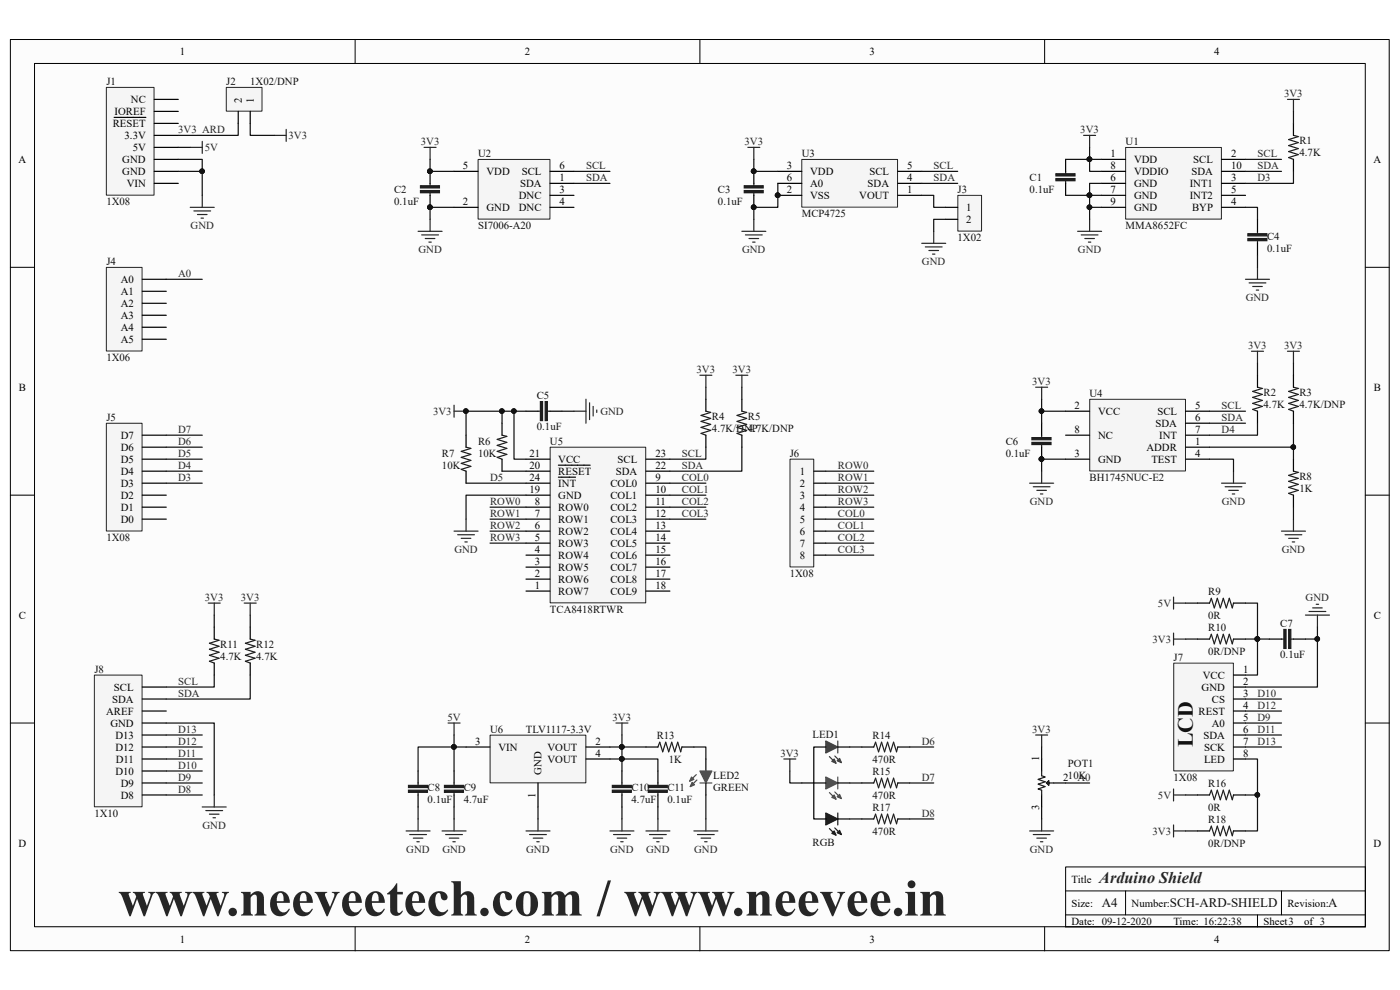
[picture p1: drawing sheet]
<svg xmlns="http://www.w3.org/2000/svg" width="297mm" height="210mm" viewBox="0 0 297 210" stroke-linecap="round" stroke-linejoin="round" font-family="sans-serif">
<path d="M2.2 8.4h292.5v193.3h-292.5z" fill="#fcfcfc"/>
<path d="M2.2 8.4h292.5v193.3h-292.5z" fill="none" stroke="#000" stroke-width=".21"/>
<path d="M7.4 13.5h282.2v183.1h-282.2z" fill="#fcfcfc"/>
<g fill="none" stroke="#000" stroke-width=".21">
<path d="M7.3 13.5h282.3v183.1h-282.3zM75.3 8.4v5.1M148.5 8.4v5.1M221.6 8.4v5.1M2.2 56.7h5.1M289.7 56.7h5.1M2.2 105h5.1M289.7 105h5.1M2.2 153.4h5.1M289.7 153.4h5.1M75.3 196.6v5.1M148.5 196.6v5.1"/>
<path d="M221.6 196.6v5.1M226.1 183.9h63.6v12.7h-63.6zM226.1 189h63.6M226.1 194.1h63.6M238.8 189v5.1M266.8 194.1v2.5M271.9 189v5.1"/>
</g>
<path d="M22.6 18.6h10.1v22.8h-10.1z" fill="#f5f5f5"/>
<path d="M22.6 18.5h10.1v22.9h-10.1z" fill="none" stroke="#262626" stroke-width=".21"/>
<path d="M24.2 24.9h6.7M32.7 38.9h5.1M32.7 36.4h5.1M32.7 33.8h5.1M32.7 31.3h5.1M32.7 28.7h5.1M32.7 26.2h5.1M32.7 23.6h5.1M32.7 21.1h5.1" fill="none" stroke="#000" stroke-width=".25"/>
<path d="M22.6 56.8h7.5v17.7h-7.5z" fill="#f5f5f5"/>
<path d="M22.6 56.7h7.5v17.8h-7.5z" fill="none" stroke="#262626" stroke-width=".21"/>
<path d="M30.2 59.2h5.1M30.2 72h5.1M30.2 69.4h5.1M30.2 66.9h5.1M30.2 64.3h5.1M30.2 61.8h5.1" fill="none" stroke="#000" stroke-width=".25"/>
<path d="M22.6 89.8h7.5v22.8h-7.5z" fill="#f5f5f5"/>
<path d="M22.6 89.8h7.5v22.8h-7.5z" fill="none" stroke="#262626" stroke-width=".21"/>
<path d="M30.2 100h5.1M30.2 97.4h5.1M30.2 94.9h5.1M30.2 92.3h5.1M30.2 110.1h5.1M30.2 107.6h5.1M30.2 105h5.1M30.2 102.5h5.1" fill="none" stroke="#000" stroke-width=".25"/>
<path d="M20.1 143.3h10v27.9h-10z" fill="#f5f5f5"/>
<path d="M20 143.2h10.1v28h-10.1z" fill="none" stroke="#262626" stroke-width=".21"/>
<path d="M30.2 158.5h5.1M30.2 155.9h5.1M30.2 153.4h5.1M30.2 150.8h5.1M30.2 148.3h5.1M30.2 145.7h5.1M30.2 168.6h5.1M30.2 166.1h5.1M30.2 163.6h5.1M30.2 161h5.1" fill="none" stroke="#000" stroke-width=".25"/>
<path d="M249 140.7h12.7v22.8h-12.7z" fill="#f5f5f5"/>
<path d="M249 140.7h12.7v22.8h-12.7z" fill="none" stroke="#262626" stroke-width=".21"/>
<g fill="none" stroke="#000" stroke-width=".25">
<path d="M45.5 133v2.6M53.1 133v2.6M254.1 127.9h2.5M254.1 135.6h2.5M261.7 127.9h2.5M261.7 135.6h2.5M269.3 135.6h2.6M274.4 135.6h2.6M45.5 140.7v2.5M53.1 140.7v2.5M261.7 143.2h2.5M261.7 145.7h2.5"/>
<path d="M261.7 148.3h2.5M261.7 150.8h2.5M261.7 153.4h2.5M261.7 155.9h2.5M261.7 158.5h2.5M254.1 168.6h2.5M254.1 176.3h2.5M261.7 161h2.5M261.7 168.6h2.5M261.7 176.3h2.5"/>
</g>
<g fill="none" stroke="#262626" stroke-width=".25">
<path d="M40.4 31.3h2.5M42.9 30v2.5M40.4 44h5.1M41.1 44.7h3.6M41.9 45.5h2M42.7 46.3h.5M42.9 41.4v2.6M249 126.7v2.5M249 127.9h2.5M277 130.5h5M277.7 129.7h3.6M278.5 129h2"/>
<path d="M279.2 128.2h.5M279.5 130.5v2.5M42.9 171.2h5.1M43.7 172h3.5M44.4 172.7h2.1M45.2 173.5h.5M45.5 168.6v2.6M249 167.4v2.5M249 168.6h2.5"/>
</g>
<path d="M45.5 135.6l1 .2-2.1 .7 2.1 .6-2.1 .6 2.1 .7-2.1 .6 2.1 .6-2.1 .7 1.1 .4M53.1 135.6l1 .2-2 .7 2 .6-2 .6 2 .7-2 .6 2 .6-2 .7 1 .4M256.6 127.9l.4-1 .6 2.1 .7-2.1 .6 2.1 .6-2.1 .7 2.1 .6-2.1 .6 2.1 .3-1.1M256.6 135.6l.4-1 .6 2 .7-2 .6 2 .6-2 .7 2 .6-2 .6 2 .3-1M271.9 135.6h.5M273.9 135.6h.5M256.6 168.6l.4-1 .6 2.1 .7-2.1 .6 2.1 .6-2.1 .7 2.1 .6-2.1 .6 2.1 .3-1.1M256.6 176.3l.4-1 .6 2 .7-2 .6 2 .6-2 .7 2 .6-2 .6 2 .3-1" fill="none" stroke="#1c1c1c" stroke-width=".25"/>
<g fill="#1c1c1c" stroke="#1c1c1c" stroke-width=".25">
<path d="M273.4 133.5h.4v4.1h-.4z" fill-rule="evenodd"/>
<path d="M272.4 133.5h.4v4.1h-.4z" fill-rule="evenodd"/>
</g>
<path d="M104 156h20.3v10.1h-20.3z" fill="#f5f5f5"/>
<path d="M104 156h20.3v10.1h-20.3z" fill="none" stroke="#262626" stroke-width=".21"/>
<g fill="none" stroke="#000" stroke-width=".25">
<path d="M98.9 158.5h5.1M124.3 158.5h5.1M137 158.5h2.6M144.7 158.5h2.5M175.2 158.5h-2.6v15.2h2.6M177.7 158.5h2.6M182.8 158.5h2.6M190.5 158.5h2.5M88.7 163.6v2.5M88.7 168.6v2.6M96.3 163.6v2.5M96.3 168.6v2.6"/>
<path d="M114.1 166.1v5.1M124.3 161h5.1M131.9 163.6v2.5M131.9 168.6v2.6M139.6 163.6v2.5M139.6 168.6v2.6M149.8 161v2.6M149.8 166.1v2.5M170.1 166.1h5.1M177.7 166.1h2.6M177.7 173.7h2.6M182.8 166.1h2.6"/>
<path d="M182.8 173.7h2.6M190.5 166.1h2.5M190.5 173.7h2.5"/>
</g>
<g fill="none" stroke="#262626" stroke-width=".25">
<path d="M95.1 153.4h2.5M96.3 153.4v2.5M86.2 176.3h5M86.9 177h3.6M87.7 177.8h2M88.4 178.6h.6M88.7 173.7v2.6M93.8 176.3h5.1M94.5 177h3.6M95.3 177.8h2M96.1 178.6h.5M96.3 173.7v2.6"/>
<path d="M111.6 176.3h5.1M112.4 177h3.5M113.1 177.8h2.1M113.9 178.6h.5M114.1 173.7v2.6M129.4 176.3h5.1M130.2 177h3.5M130.9 177.8h2.1M131.7 178.6h.5M131.9 173.7v2.6M137 176.3h5.1M137.8 177h3.6"/>
<path d="M138.6 177.8h2M139.3 178.6h.5M139.6 173.7v2.6M147.2 176.3h5.1M148 177h3.5M148.7 177.8h2.1M149.5 178.6h.5M149.8 173.7v2.6"/>
</g>
<g fill="none" stroke="#1c1c1c" stroke-width=".25">
<path d="M139.6 158.5l.4-1 .6 2 .6-2 .7 2 .6-2 .6 2 .7-2 .6 2 .3-1M185.4 158.5l.4-1 .6 2 .6-2 .7 2 .6-2 .6 2 .7-2 .6 2 .3-1M88.7 166.1v.5M88.7 168.1v.5M96.3 166.1v.5M96.3 168.1v.5M131.9 166.1v.5M131.9 168.1v.5M139.6 166.1v.5M139.6 168.1v.5M176 175.8l1.4 1.4M177.1 175.6l1.4 1.4"/>
<path d="M177.7 172.5v2.5M185.4 166.1l.4-1 .6 2 .6-2 .7 2 .6-2 .6 2 .7-2 .6 2 .3-1M185.4 173.7l.4-1 .6 2.1 .6-2.1 .7 2.1 .6-2.1 .6 2.1 .7-2.1 .6 2.1 .3-1.1"/>
</g>
<g fill="#1c1c1c" stroke="#1c1c1c" stroke-width=".25">
<path d="M176.5 176.8l.5-.5 .4 .9z"/>
<path d="M178.1 176.1l.4 .9-.9-.3z"/>
<path d="M175.2 172.5l2.5 1.2-2.5 1.3z"/>
<path d="M94.3 167.6h4v.5h-4z" fill-rule="evenodd"/>
<path d="M94.3 166.6h4v.5h-4z" fill-rule="evenodd"/>
<path d="M129.9 167.6h4v.5h-4z" fill-rule="evenodd"/>
<path d="M129.9 166.6h4v.5h-4z" fill-rule="evenodd"/>
<path d="M86.7 166.6h4v.5h-4z" fill-rule="evenodd"/>
<path d="M86.7 167.6h4v.5h-4z" fill-rule="evenodd"/>
<path d="M137.5 166.6h4.1v.5h-4.1z" fill-rule="evenodd"/>
<path d="M137.5 167.6h4.1v.5h-4.1z" fill-rule="evenodd"/>
</g>
<path d="M147.7 164.3l-1.4 1.4M147.8 165.5l-1.4 1.4M148.5 166.1h2.5M176 168.1l1.4 1.4M177.1 168l1.4 1.4M177.7 164.8v2.6" fill="none" stroke="#4f4f4f" stroke-width=".25"/>
<g fill="#4f4f4f" stroke="#4f4f4f" stroke-width=".25">
<path d="M146.7 164.8l.5 .5-.9 .4z"/>
<path d="M146.8 166l.5 .5-.9 .4z"/>
<path d="M148.5 163.6h2.5l-1.2 2.5z"/>
<path d="M176.5 169.2l.5-.6 .4 .9z"/>
<path d="M178.1 168.5l.4 .9-.9-.4z"/>
<path d="M175.2 164.8l2.5 1.3-2.5 1.3z"/>
</g>
<path d="M177.7 157.2v2.5M176 160.5l1.4 1.4M177.1 160.4l1.4 1.4" fill="none" stroke="#3d3d3d" stroke-width=".25"/>
<g fill="#3d3d3d" stroke="#3d3d3d" stroke-width=".25">
<path d="M176.5 161.5l.5-.5 .4 .9z"/>
<path d="M177.6 161.4l.5-.5 .4 .9z"/>
<path d="M175.2 157.2l2.5 1.3-2.5 1.2z"/>
</g>
<path d="M231.2 84.8h20.3v15.1h-20.3z" fill="#f5f5f5"/>
<path d="M231.2 84.7h20.3v15.2h-20.3z" fill="none" stroke="#262626" stroke-width=".21"/>
<path d="M266.8 79.6v2.5M221 89.8v2.5M221 94.9v2.5M226.1 87.2h5.1M226.1 97.4h5.1M226.1 92.3h5.1M251.5 94.9h5.1M251.5 87.2h5.1M251.5 97.4h5.1M251.5 89.8h5.1M251.5 92.3h5.1M266.8 87.2v2.6" fill="none" stroke="#000" stroke-width=".25"/>
<path d="M221 92.3v.5M221 94.4v.5M266.8 82.1l1 .3-2 .6 2 .7-2 .6 2 .6-2 .7 2 .6-2 .7 1 .3" fill="none" stroke="#1c1c1c" stroke-width=".25"/>
<path d="M221 100v2.5M261.7 100v2.5M218.4 102.5h5.1M219.2 103.3h3.6M220 104h2M220.7 104.8h.5M259.1 102.5h5.1M259.9 103.3h3.6M260.7 104h2M261.4 104.8h.5" fill="none" stroke="#262626" stroke-width=".25"/>
<g fill="#1c1c1c" stroke="#1c1c1c" stroke-width=".25">
<path d="M218.9 92.8h4.1v.5h-4.1z" fill-rule="evenodd"/>
<path d="M218.9 93.8h4.1v.5h-4.1z" fill-rule="evenodd"/>
</g>
<circle cx="221" cy="97.4" r=".49" fill="#0e0e0e" stroke="#0e0e0e" stroke-width=".21"/>
<path d="M238.8 31.3h20.3v15.2h-20.3z" fill="#f5f5f5"/>
<path d="M238.8 31.3h20.3v15.2h-20.3z" fill="none" stroke="#262626" stroke-width=".21"/>
<g fill="none" stroke="#000" stroke-width=".25">
<path d="M226.1 33.8v2.6M226.1 38.9v2.5M233.7 33.8h5.1M233.7 38.9h5.1M233.7 36.4h5.1M259.1 33.8h5.1M259.1 38.9h5.1M259.1 36.4h5.1M274.4 26.2v2.5M274.4 33.8v2.6M233.7 44h5.1M233.7 41.4h5.1"/>
<path d="M259.1 44h5.1M259.1 41.4h5.1M266.8 46.5v2.6M266.8 51.6v2.6"/>
</g>
<path d="M228.6 49.1h5.1M229.4 49.8h3.5M230.1 50.6h2.1M230.9 51.4h.5M231.2 46.5v2.6M264.2 59.2h5.1M266.8 56.7v2.5M265 60h3.6M265.8 60.8h2M266.5 61.5h.5" fill="none" stroke="#262626" stroke-width=".25"/>
<path d="M226.1 36.4v.5M226.1 38.4v.5M274.4 28.7l1 .3-2 .6 2 .6-2 .7 2 .6-2 .7 2 .6-2 .6 1 .4M266.8 49.1v.5M266.8 51.1v.5" fill="none" stroke="#1c1c1c" stroke-width=".25"/>
<g fill="#1c1c1c" stroke="#1c1c1c" stroke-width=".25">
<path d="M224 36.9h4.1v.4h-4.1z" fill-rule="evenodd"/>
<path d="M224 37.9h4.1v.4h-4.1z" fill-rule="evenodd"/>
<path d="M264.7 50.6h4.1v.5h-4.1z" fill-rule="evenodd"/>
<path d="M264.7 49.6h4.1v.4h-4.1z" fill-rule="evenodd"/>
</g>
<path d="M170.1 33.9h20.3v10h-20.3z" fill="#f5f5f5"/>
<path d="M170.1 33.8h20.3v10.1h-20.3z" fill="none" stroke="#262626" stroke-width=".21"/>
<path d="M159.9 36.4v2.5M165 36.4h5.1M165 38.9h5.1M190.5 36.4h5M190.5 38.9h5M159.9 41.4v2.6M165 41.4h5.1M190.5 41.4h5" fill="none" stroke="#000" stroke-width=".25"/>
<g fill="#0e0e0e" stroke="#0e0e0e" stroke-width=".21">
<circle cx="165" cy="41.4" r=".49"/>
<circle cx="159.9" cy="44" r=".49"/>
<circle cx="159.9" cy="36.3" r=".49"/>
</g>
<path d="M159.9 38.9v.5M159.9 40.9v.5" fill="none" stroke="#1c1c1c" stroke-width=".25"/>
<g fill="#1c1c1c" stroke="#1c1c1c" stroke-width=".25">
<path d="M157.9 39.4h4v.5h-4z" fill-rule="evenodd"/>
<path d="M157.9 40.4h4v.5h-4z" fill-rule="evenodd"/>
</g>
<path d="M157.4 49.1h5.1M158.1 49.8h3.6M158.9 50.6h2M159.7 51.4h.5M159.9 46.5v2.6" fill="none" stroke="#262626" stroke-width=".25"/>
<path d="M101.5 33.9h15.2v12.6h-15.2z" fill="#f5f5f5"/>
<path d="M101.4 33.8h15.3v12.7h-15.3z" fill="none" stroke="#262626" stroke-width=".21"/>
<path d="M91.2 36.4v2.5M96.3 36.4h5.1M116.7 38.9h5.1M116.7 36.4h5.1M91.2 41.4v2.6M96.3 44h5.1M116.7 44h5.1M116.7 41.4h5.1M221 161v2.6M221 168.6v2.6M223.5 166.1h2.6" fill="none" stroke="#000" stroke-width=".25"/>
<path d="M91.2 38.9v.5M91.2 40.9v.5M221 163.6v1l.7 .2-1.5 .5 1.5 .5-1.5 .6 1.5 .5-1.5 .5 .8 .2v1M222.3 166.1v-.3l-.3 .3 .5 .5v-1l-.5 .5h1.5M222.3 165.8v.6h.2" fill="none" stroke="#1c1c1c" stroke-width=".25"/>
<g fill="#1c1c1c" stroke="#1c1c1c" stroke-width=".25">
<path d="M89.2 39.4h4v.5h-4z" fill-rule="evenodd"/>
<path d="M89.2 40.4h4v.5h-4z" fill-rule="evenodd"/>
</g>
<g fill="#0e0e0e" stroke="#0e0e0e" stroke-width=".21">
<circle cx="91.2" cy="44" r=".49"/>
<circle cx="91.2" cy="36.3" r=".49"/>
</g>
<g fill="none" stroke="#262626" stroke-width=".25">
<path d="M90 31.3h2.5M91.2 31.3v2.5M158.7 31.3h2.5M159.9 31.3v2.5M229.9 28.7h2.5M231.2 28.7v2.6M273.1 21.1h2.6M274.4 21.1v2.5M88.7 49.1h5.1M89.5 49.8h3.5M90.2 50.6h2.1M91 51.4h.5"/>
<path d="M91.2 46.5v2.6M265.5 74.5h2.5M266.8 74.5v2.6M219.7 82.1h2.6M221 82.1v2.6M44.2 127.9h2.5M45.5 127.9v2.6M51.8 127.9h2.6M53.1 127.9v2.6M249 134.3v2.5M249 135.6h2.5M130.7 153.4h2.5"/>
<path d="M131.9 153.4v2.5M219.7 155.9h2.6M221 155.9v2.6M166.3 161h2.5M167.6 161v2.6M218.4 176.3h5.1M219.2 177h3.6M220 177.8h2M220.7 178.6h.5M221 173.7v2.6M249 175v2.5M249 176.3h2.5"/>
</g>
<path d="M203.2 41.5h5v7.5h-5z" fill="#f5f5f5"/>
<path d="M203.2 41.4h5v7.6h-5z" fill="none" stroke="#262626" stroke-width=".21"/>
<path d="M200.6 44h2.6M200.6 46.5h2.6" fill="none" stroke="#000" stroke-width=".25"/>
<path d="M58.2 28.7h2.5M60.7 27.4v2.6M195.5 51.6h5.1M196.3 52.4h3.6M197.1 53.1h2M197.8 53.9h.5M198.1 49.1v2.5" fill="none" stroke="#262626" stroke-width=".25"/>
<path d="M48 18.6h7.6v5h-7.6z" fill="#f5f5f5"/>
<path d="M48 18.5h7.6v5.1h-7.6z" fill="none" stroke="#262626" stroke-width=".21"/>
<path d="M50.5 23.6v2.6M53.1 23.6v2.6" fill="none" stroke="#000" stroke-width=".25"/>
<path d="M116.8 94.9h20.2v33h-20.2z" fill="#f5f5f5"/>
<path d="M116.7 94.9h20.3v33h-20.3z" fill="none" stroke="#262626" stroke-width=".21"/>
<g fill="none" stroke="#000" stroke-width=".25">
<path d="M98.9 92.3v2.6M98.9 100v2.5M111.6 100h5.1M111.6 97.4h5.1M111.6 87.2h2.5M116.7 87.2h2.5M118.5 98.7h6.7M137 100h5.1M137 97.4h5.1M111.6 117.8h5.1M111.6 115.2h5.1M111.6 112.7h5.1"/>
<path d="M111.6 110.1h5.1M111.6 107.6h5.1M111.6 102.5h5.1M111.6 105h5.1M118.5 101.2h3.6M137 117.8h5.1M137 115.2h5.1M137 112.7h5.1M137 110.1h5.1M137 107.6h5.1M137 102.5h5.1M137 105h5.1"/>
<path d="M111.6 125.4h5.1M111.6 122.9h5.1M111.6 120.3h5.1M137 125.4h5.1M137 122.9h5.1M137 120.3h5.1"/>
</g>
<path d="M98.9 94.9l1 .2-2 .7 2 .6-2 .6 2 .7-2 .6 2 .6-2 .7 1 .4M114.1 87.2h.5M116.2 87.2h.5" fill="none" stroke="#1c1c1c" stroke-width=".25"/>
<g fill="#1c1c1c" stroke="#1c1c1c" stroke-width=".25">
<path d="M114.6 85.2h.5v4h-.5z" fill-rule="evenodd"/>
<path d="M115.7 85.2h.4v4h-.4z" fill-rule="evenodd"/>
</g>
<path d="M96.3 87.2h2.6M96.3 86v2.5M121.8 87.2h2.5M124.3 84.7v5.1M125.1 85.5v3.5M125.8 86.2v2.1M126.6 87v.5M96.3 112.7h5.1M97.1 113.4h3.6M97.9 114.2h2M98.6 115h.5M98.9 110.1v2.6" fill="none" stroke="#262626" stroke-width=".25"/>
<circle cx="98.8" cy="87.2" r=".49" fill="#0e0e0e" stroke="#0e0e0e" stroke-width=".21"/>
<path d="M167.6 97.5h5v22.8h-5z" fill="#f5f5f5"/>
<path d="M167.6 97.4h5v22.9h-5z" fill="none" stroke="#262626" stroke-width=".21"/>
<g fill="none" stroke="#000" stroke-width=".25">
<path d="M274.4 79.6v2.5M106.5 89.8v2.5M106.5 97.4v2.6M149.8 84.7v2.5M149.8 92.3v2.6M157.4 84.7v2.5M157.4 92.3v2.6M172.6 100h2.6M274.4 87.2v2.6M274.4 97.4v2.6M172.6 102.5h2.6M172.6 105h2.6"/>
<path d="M172.6 107.6h2.6M172.6 110.1h2.6M172.6 112.7h2.6M172.6 115.2h2.6M172.6 117.8h2.6M274.4 105v2.6"/>
</g>
<path d="M106.5 92.3l1 .3-2 .6 2 .6-2 .7 2 .6-2 .7 2 .6-2 .6 1 .4M149.8 87.2l1 .3-2.1 .6 2.1 .7-2.1 .6 2.1 .6-2.1 .7 2.1 .6-2.1 .6 1.1 .4M157.4 87.2l1 .3-2 .6 2 .7-2 .6 2 .6-2 .7 2 .6-2 .6 1 .4M274.4 100l1 .2-2 .6 2 .7-2 .6 2 .7-2 .6 2 .6-2 .7 1 .3M274.4 82.1l1 .3-2 .6 2 .7-2 .6 2 .6-2 .7 2 .6-2 .7 1 .3" fill="none" stroke="#1c1c1c" stroke-width=".25"/>
<path d="M148.5 79.6h2.5M149.8 79.6v2.5M156.1 79.6h2.6M157.4 79.6v2.5M273.1 74.5h2.6M274.4 74.5v2.6M271.9 112.7h5.1M272.6 113.4h3.6M273.4 114.2h2M274.2 115h.5M274.4 110.1v2.6" fill="none" stroke="#262626" stroke-width=".25"/>
<g fill="none" stroke="#0e0e0e" stroke-width=".25">
<path d="M37.8 33.8h5.1v7.6M37.8 31.3h2.6M37.8 36.4h5.1M50.5 26.2v2.5h-12.7M53.1 26.2v2.5h5.1M91.2 33.8v2.6h5.1M121.8 36.4h7.6M121.8 38.9h7.6M159.9 33.8v2.6h5.1M165 38.9v5.1h-5.1v2.5M195.5 36.4h7.7M195.5 38.9h7.7"/>
<path d="M226.1 33.8h7.6M231.2 31.3v5.1h2.5M233.7 38.9h-2.5v7.6M264.2 33.8h7.7M264.2 36.4h7.7M274.4 36.4v2.5h-10.2M274.4 23.6v2.6M35.3 59.2h7.6M96.3 44h-5.1v2.5M195.5 41.4h2.6v2.6h2.5M200.6 46.5h-2.5v2.6M226.1 41.4h7.6"/>
<path d="M231.2 44h2.5M264.2 44h2.6v2.5M266.8 54.2v2.5M266.8 77.1v2.5M274.4 77.1v2.5M35.3 100h7.6M35.3 94.9h7.6M35.3 92.3h7.6M35.3 97.4h7.6M106.5 100h5.1M106.5 87.2v2.6M109 87.2v10.2h2.6"/>
<path d="M111.6 87.2h-12.7v5.1M119.2 87.2h2.6M149.8 94.9v2.5h-7.7M149.8 82.1v2.6M157.4 94.9v5.1h-15.3M157.4 82.1v2.6M175.2 100h10.2M221 84.7v2.5M226.1 87.2h-5.1v2.6M226.1 97.4h-5.1v2.6M256.6 97.4h5.1v2.6M256.6 87.2h7.6"/>
<path d="M256.6 89.8h7.6M266.8 89.8v2.5h-10.2M274.4 89.8v5.1h-17.8M274.4 94.9v2.5M35.3 102.5h7.6M98.9 102.5h12.7M104 107.6h7.6M104 110.1h7.6M104 112.7h7.6M104 115.2h7.6M111.6 105h-12.7v5.1M142.1 102.5h7.7"/>
<path d="M142.1 107.6h7.7M142.1 110.1h7.7M142.1 105h7.7M175.2 102.5h10.2M175.2 107.6h10.2M175.2 110.1h10.2M175.2 112.7h10.2M175.2 105h10.2M175.2 115.2h10.2M175.2 117.8h10.2M274.4 107.6v2.5M45.5 130.5v2.5"/>
<path d="M53.1 130.5v2.5M251.5 135.6h2.6M251.5 127.9h2.6M264.2 127.9h2.6v15.3h-2.6M264.2 135.6h5.1M277 135.6h2.5v10.1h-15.3M279.5 133v2.6M35.3 153.4h10.2v15.2M35.3 158.5h7.6M35.3 155.9h7.6M45.5 143.2v2.5h-10.2M53.1 143.2v5.1h-17.8"/>
<path d="M96.3 155.9v2.6h2.6M129.4 158.5h7.6M131.9 155.9v5.1h-2.5M147.2 158.5h2.6v2.5M180.3 158.5h2.5M193 158.5h5.1M221 158.5v2.5M264.2 158.5h7.7M264.2 155.9h7.7M264.2 148.3h7.7M264.2 153.4h7.7M264.2 150.8h7.7"/>
<path d="M35.3 168.6h7.6M35.3 166.1h7.6M35.3 163.6h7.6M35.3 161h7.6M88.7 163.6v-5.1h7.6v5.1M88.7 171.2v2.5M96.3 171.2v2.5M114.1 171.2v2.5M131.9 163.6v-2.6h7.7v2.6M131.9 171.2v2.5M139.6 171.2v2.5M149.8 168.6v5.1"/>
<path d="M167.6 163.6v2.5h2.5M180.3 166.1h2.5M180.3 173.7h2.5M193 166.1h5.1M193 173.7h5.1M221 171.2v2.5M226.1 166.1h5.1M251.5 168.6h2.6M251.5 176.3h2.6M264.2 161h2.6v15.3h-2.6M264.2 168.6h2.6"/>
</g>
<g fill="#0e0e0e" stroke="#0e0e0e" stroke-width=".21">
<circle cx="266.7" cy="135.5" r=".49"/>
<circle cx="279.5" cy="135.5" r=".49"/>
<circle cx="266.7" cy="168.6" r=".49"/>
<circle cx="96.3" cy="158.4" r=".49"/>
<circle cx="131.9" cy="161" r=".49"/>
<circle cx="131.9" cy="158.4" r=".49"/>
<circle cx="221" cy="87.2" r=".49"/>
<circle cx="221" cy="97.4" r=".49"/>
<circle cx="231.1" cy="33.8" r=".49"/>
<circle cx="231.1" cy="41.4" r=".49"/>
<circle cx="231.1" cy="44" r=".49"/>
<circle cx="159.9" cy="36.3" r=".49"/>
<circle cx="165" cy="41.4" r=".49"/>
<circle cx="159.9" cy="44" r=".49"/>
<circle cx="91.2" cy="36.3" r=".49"/>
<circle cx="91.2" cy="44" r=".49"/>
<circle cx="42.9" cy="36.3" r=".49"/>
<circle cx="109" cy="87.2" r=".49"/>
<circle cx="106.5" cy="87.2" r=".49"/>
<circle cx="98.8" cy="87.2" r=".49"/>
<circle cx="274.4" cy="94.8" r=".49"/>
</g>
<text font-size="11" fill="#262626" x="25.1" y="194.2">www.neeveetech.com / www.neevee.in</text>
<text font-size="4.6" fill="#0e0e0e" x="253.1" y="158.5" transform="rotate(-90 253.1 158.5)">LCD</text>
<text font-size="3.4" fill="#262626" x="233.2" y="187.2">Arduino Shield</text>
<g font-size="2.8" fill="#0e0e0e">
<text x="233.7" y="192.5">A4</text>
<text x="248.2" y="192.5">SCH-ARD-SHIELD</text>
<text x="281.8" y="192.5">A</text>
</g>
<g font-size="2.3">
<text x="38.2" y="11.7">1</text>
<text x="111.3" y="11.7">2</text>
<text x="184.5" y="11.7">3</text>
<text x="257.6" y="11.7">4</text>
<text x="27.8" y="21.8">NC</text>
<text x="51.3" y="21.8" transform="rotate(-90 51.3 21.8)">2</text>
<text x="53.8" y="21.8" transform="rotate(-90 53.8 21.8)">1</text>
<text x="23.9" y="27">RESET</text>
<text x="24.3" y="24.4">IOREF</text>
<text x="26.4" y="29.5">3.3V</text>
<text x="3.9" y="34.6">A</text>
<text x="26" y="34.6">GND</text>
<text x="28.2" y="32">5V</text>
<text x="98.2" y="35.9">5</text>
<text x="118.7" y="35.9">6</text>
<text x="166.9" y="35.9">3</text>
<text x="192.5" y="35.9">5</text>
<text x="235.6" y="33.3">1</text>
<text x="235.6" y="35.9">8</text>
<text x="240.6" y="34.6">VDD</text>
<text x="253.2" y="34.6">SCL</text>
<text x="261.2" y="33.3">2</text>
<text x="261.2" y="35.9">10</text>
<text x="291.4" y="34.6">A</text>
<text x="26" y="37.1">GND</text>
<text x="26.9" y="39.7">VIN</text>
<text x="103.2" y="37.1">VDD</text>
<text x="110.3" y="39.7">SDA</text>
<text x="110.7" y="37.1">SCL</text>
<text x="118.7" y="38.4">1</text>
<text x="118.7" y="40.9">3</text>
<text x="166.9" y="40.9">2</text>
<text x="166.9" y="38.4">6</text>
<text x="171.9" y="37.1">VDD</text>
<text x="171.9" y="39.7">A0</text>
<text x="184.1" y="39.7">SDA</text>
<text x="184.4" y="37.1">SCL</text>
<text x="192.5" y="40.9">1</text>
<text x="192.5" y="38.4">4</text>
<text x="235.6" y="38.4">6</text>
<text x="235.6" y="40.9">7</text>
<text x="240.6" y="39.7">GND</text>
<text x="240.6" y="37.1">VDDIO</text>
<text x="252.4" y="39.7">INT1</text>
<text x="252.8" y="37.1">SDA</text>
<text x="261.2" y="38.4">3</text>
<text x="261.2" y="40.9">5</text>
<text x="98.2" y="43.5">2</text>
<text x="103.2" y="44.7">GND</text>
<text x="110.1" y="42.2">DNC</text>
<text x="110.1" y="44.7">DNC</text>
<text x="118.7" y="43.5">4</text>
<text x="171.9" y="42.2">VSS</text>
<text x="182.3" y="42.2">VOUT</text>
<text x="205" y="44.7">1</text>
<text x="205" y="47.3">2</text>
<text x="235.6" y="43.5">9</text>
<text x="240.6" y="42.2">GND</text>
<text x="240.6" y="44.7">GND</text>
<text x="252.4" y="42.2">INT2</text>
<text x="252.9" y="44.7">BYP</text>
<text x="261.2" y="43.5">4</text>
<text x="25.6" y="65.1">A2</text>
<text x="25.6" y="62.6">A1</text>
<text x="25.6" y="60">A0</text>
<text x="25.6" y="70.2">A4</text>
<text x="25.6" y="67.6">A3</text>
<text x="25.6" y="72.7">A5</text>
<text x="4" y="82.9">B</text>
<text x="291.5" y="82.9">B</text>
<text x="228" y="86.7">2</text>
<text x="233" y="88">VCC</text>
<text x="245.5" y="88">SCL</text>
<text x="253.5" y="86.7">5</text>
<text x="253.5" y="89.3">6</text>
<text x="25.6" y="95.6">D6</text>
<text x="25.6" y="93.1">D7</text>
<text x="228" y="91.8">8</text>
<text x="233" y="93.1">NC</text>
<text x="243.2" y="95.6">ADDR</text>
<text x="245.2" y="90.6">SDA</text>
<text x="245.9" y="93.1">INT</text>
<text x="253.5" y="94.4">1</text>
<text x="253.5" y="91.8">7</text>
<text x="25.6" y="100.7">D4</text>
<text x="25.6" y="98.2">D5</text>
<text x="112.4" y="99.4">20</text>
<text x="112.4" y="96.9">21</text>
<text x="112.4" y="102">24</text>
<text x="118.4" y="100.7">RESET</text>
<text x="118.4" y="98.2">VCC</text>
<text x="130.6" y="100.7">SDA</text>
<text x="131" y="98.2">SCL</text>
<text x="139.1" y="102">9</text>
<text x="139.1" y="99.4">22</text>
<text x="139.1" y="96.9">23</text>
<text x="169.7" y="100.7">1</text>
<text x="228" y="96.9">3</text>
<text x="233" y="98.2">GND</text>
<text x="244.3" y="98.2">TEST</text>
<text x="253.5" y="96.9">4</text>
<text x="25.6" y="105.8">D2</text>
<text x="25.6" y="103.3">D3</text>
<text x="112.4" y="104.6">19</text>
<text x="113.5" y="107.1">8</text>
<text x="118.4" y="105.8">GND</text>
<text x="118.4" y="103.3">INT</text>
<text x="129.5" y="103.3">COL0</text>
<text x="129.5" y="105.8">COL1</text>
<text x="139.1" y="104.6">10</text>
<text x="139.1" y="107.1">11</text>
<text x="169.7" y="103.3">2</text>
<text x="169.7" y="105.8">3</text>
<text x="25.6" y="110.9">D0</text>
<text x="25.6" y="108.4">D1</text>
<text x="113.5" y="112.2">6</text>
<text x="113.5" y="109.6">7</text>
<text x="118.4" y="113.5">ROW2</text>
<text x="118.4" y="110.9">ROW1</text>
<text x="118.4" y="108.4">ROW0</text>
<text x="129.5" y="108.4">COL2</text>
<text x="129.5" y="110.9">COL3</text>
<text x="129.5" y="113.5">COL4</text>
<text x="139.1" y="109.6">12</text>
<text x="139.1" y="112.2">13</text>
<text x="169.7" y="108.4">4</text>
<text x="169.7" y="110.9">5</text>
<text x="169.7" y="113.5">6</text>
<text x="113.5" y="119.8">3</text>
<text x="113.5" y="117.3">4</text>
<text x="113.5" y="114.7">5</text>
<text x="118.4" y="118.5">ROW4</text>
<text x="118.4" y="116">ROW3</text>
<text x="129.5" y="116">COL5</text>
<text x="129.5" y="118.5">COL6</text>
<text x="139.1" y="114.7">14</text>
<text x="139.1" y="117.3">15</text>
<text x="139.1" y="119.8">16</text>
<text x="169.7" y="116">7</text>
<text x="169.7" y="118.5">8</text>
<text x="113.5" y="124.9">1</text>
<text x="113.5" y="122.3">2</text>
<text x="118.4" y="123.6">ROW6</text>
<text x="118.4" y="121.1">ROW5</text>
<text x="129.5" y="121.1">COL7</text>
<text x="129.5" y="123.6">COL8</text>
<text x="139.1" y="122.3">17</text>
<text x="139.1" y="124.9">18</text>
<text x="4" y="131.3">C</text>
<text x="118.4" y="126.2">ROW7</text>
<text x="129.5" y="126.2">COL9</text>
<text x="291.5" y="131.3">C</text>
<text x="255.2" y="144">VCC</text>
<text x="263.7" y="142.7">1</text>
<text x="23.8" y="149.1">SDA</text>
<text x="24.2" y="146.5">SCL</text>
<text x="254.9" y="146.5">GND</text>
<text x="257.1" y="149.1">CS</text>
<text x="263.7" y="145.2">2</text>
<text x="263.7" y="147.8">3</text>
<text x="22.5" y="151.6">AREF</text>
<text x="23.4" y="154.1">GND</text>
<text x="254.3" y="151.6">REST</text>
<text x="257.1" y="154.1">A0</text>
<text x="263.7" y="150.3">4</text>
<text x="263.7" y="152.9">5</text>
<text x="263.7" y="155.4">6</text>
<text x="24.5" y="159.3">D12</text>
<text x="24.5" y="156.7">D13</text>
<text x="24.6" y="161.8">D11</text>
<text x="100.8" y="158">3</text>
<text x="105.7" y="159.3">VIN</text>
<text x="116.2" y="159.3">VOUT</text>
<text x="116.2" y="161.8">VOUT</text>
<text x="126.4" y="158">2</text>
<text x="126.4" y="160.5">4</text>
<text x="220.5" y="161.5" transform="rotate(-90 220.5 161.5)">1</text>
<text x="255.3" y="156.7">SDA</text>
<text x="255.4" y="159.3">SCK</text>
<text x="255.4" y="161.8">LED</text>
<text x="263.7" y="158">7</text>
<text x="263.7" y="160.5">8</text>
<text x="24.5" y="164.3">D10</text>
<text x="25.6" y="166.9">D9</text>
<text x="114.9" y="164.3" transform="rotate(-90 114.9 164.3)">GND</text>
<text x="225.6" y="165.6">210K</text>
<text x="25.6" y="169.4">D8</text>
<text x="113.6" y="169.3" transform="rotate(-90 113.6 169.3)">1</text>
<text x="220.5" y="171.8" transform="rotate(-90 220.5 171.8)">3</text>
<text x="3.9" y="179.6">D</text>
<text x="291.4" y="179.6">D</text>
<text x="227.3" y="187.2">Title</text>
<text x="227.3" y="192.3">Size:</text>
<text x="227.3" y="196.1">Date: 09-12-2020</text>
<text x="240.1" y="192.3">Number:</text>
<text x="249" y="196.1">Time: 16:22:38</text>
<text x="268.1" y="196.1">Sheet3</text>
<text x="273.1" y="192.3">Revision:</text>
<text x="276.7" y="196.1">of 3</text>
<text x="38.2" y="199.9">1</text>
<text x="111.3" y="199.9">2</text>
<text x="184.5" y="199.9">3</text>
<text x="257.6" y="199.9">4</text>
</g>
<g font-size="2.3" fill="#0e0e0e">
<text x="22.6" y="18">J1</text>
<text x="48" y="18">J2</text>
<text x="53.1" y="18">1X02/DNP</text>
<text x="101.4" y="33.3">U2</text>
<text x="170.1" y="33.3">U3</text>
<text x="238.8" y="30.8">U1</text>
<text x="275.7" y="30.5">R1</text>
<text x="275.7" y="33.1">4.7K</text>
<text x="83.6" y="40.9">C2</text>
<text x="152.3" y="40.9">C3</text>
<text x="203.2" y="40.9">J3</text>
<text x="218.4" y="38.4">C1</text>
<text x="218.4" y="40.9">0.1uF</text>
<text x="22.6" y="43.5">1X08</text>
<text x="83.6" y="43.5">0.1uF</text>
<text x="152.3" y="43.5">0.1uF</text>
<text x="170.1" y="46">MCP4725</text>
<text x="101.4" y="48.6">SI7006-A20</text>
<text x="203.2" y="51.1">1X02</text>
<text x="238.8" y="48.6">MMA8652FC</text>
<text x="268.8" y="50.9">C4</text>
<text x="268.8" y="53.4">0.1uF</text>
<text x="22.6" y="56.2">J4</text>
<text x="22.6" y="76.6">1X06</text>
<text x="268.1" y="83.9">R2</text>
<text x="275.7" y="83.9">R3</text>
<text x="22.6" y="89.3">J5</text>
<text x="113.9" y="84.7">C5</text>
<text x="151" y="89">R4</text>
<text x="158.7" y="89">R5</text>
<text x="231.1" y="84.2">U4</text>
<text x="268.1" y="86.5">4.7K</text>
<text x="275.7" y="86.5">4.7K/DNP</text>
<text x="101.4" y="94.4">R6</text>
<text x="113.9" y="91.3">0.1uF</text>
<text x="116.7" y="94.4">U5</text>
<text x="151" y="91.6">4.7K/DNP</text>
<text x="158.7" y="91.6">4.7K/DNP</text>
<text x="213.4" y="94.4">C6</text>
<text x="93.8" y="96.9">R7</text>
<text x="93.8" y="99.4">10K</text>
<text x="101.4" y="96.9">10K</text>
<text x="167.6" y="96.9">J6</text>
<text x="213.4" y="96.9">0.1uF</text>
<text x="231.1" y="102">BH1745NUC-E2</text>
<text x="275.7" y="101.7">R8</text>
<text x="275.7" y="104.3">1K</text>
<text x="22.6" y="114.7">1X08</text>
<text x="167.6" y="122.3">1X08</text>
<text x="116.7" y="130">TCA8418RTWR</text>
<text x="256.3" y="126.2">R9</text>
<text x="256.3" y="131.3">0R</text>
<text x="46.7" y="137.4">R11</text>
<text x="54.4" y="137.4">R12</text>
<text x="256.3" y="133.8">R10</text>
<text x="271.6" y="133.1">C7</text>
<text x="20" y="142.7">J8</text>
<text x="46.7" y="139.9">4.7K</text>
<text x="54.4" y="139.9">4.7K</text>
<text x="249" y="140.2">J7</text>
<text x="256.3" y="138.9">0R/DNP</text>
<text x="271.6" y="139.7">0.1uF</text>
<text x="104" y="155.4">U6</text>
<text x="111.6" y="155.4">TLV1117-3.3V</text>
<text x="139.3" y="156.7">R13</text>
<text x="141.9" y="161.8">1K</text>
<text x="172.4" y="156.5">LED1</text>
<text x="185.1" y="156.7">R14</text>
<text x="185.1" y="161.8">470R</text>
<text x="90.7" y="167.9">C8</text>
<text x="98.4" y="167.9">C9</text>
<text x="134" y="167.9">C10</text>
<text x="141.6" y="167.9">C11</text>
<text x="151.3" y="165.4">LED2</text>
<text x="151.3" y="167.9">GREEN</text>
<text x="185.1" y="164.3">R15</text>
<text x="226.6" y="162.8">POT1</text>
<text x="249" y="165.6">1X08</text>
<text x="256.3" y="166.9">R16</text>
<text x="20" y="173.2">1X10</text>
<text x="90.7" y="170.4">0.1uF</text>
<text x="98.4" y="170.4">4.7uF</text>
<text x="134" y="170.4">4.7uF</text>
<text x="141.6" y="170.4">0.1uF</text>
<text x="185.1" y="169.4">470R</text>
<text x="185.1" y="172">R17</text>
<text x="256.3" y="172">0R</text>
<text x="172.4" y="179.5">RGB</text>
<text x="185.1" y="177">470R</text>
<text x="256.3" y="174.5">R18</text>
<text x="256.3" y="179.6">0R/DNP</text>
</g>
<g font-size="2.3" fill="#262626">
<text x="272.4" y="20.6">3V3</text>
<text x="37.8" y="28.2">3V3_ARD</text>
<text x="61.2" y="29.5">3V3</text>
<text x="229.2" y="28.2">3V3</text>
<text x="43.4" y="32">5V</text>
<text x="89.3" y="30.8">3V3</text>
<text x="124.3" y="35.9">SCL</text>
<text x="157.9" y="30.8">3V3</text>
<text x="198.1" y="35.9">SCL</text>
<text x="266.8" y="33.3">SCL</text>
<text x="266.8" y="35.9">SDA</text>
<text x="124.3" y="38.4">SDA</text>
<text x="198.1" y="38.4">SDA</text>
<text x="266.8" y="38.4">D3</text>
<text x="40.4" y="48.6">GND</text>
<text x="88.8" y="53.7">GND</text>
<text x="157.4" y="53.7">GND</text>
<text x="228.7" y="53.7">GND</text>
<text x="37.8" y="58.8">A0</text>
<text x="195.6" y="56.2">GND</text>
<text x="264.3" y="63.8">GND</text>
<text x="264.8" y="74">3V3</text>
<text x="272.4" y="74">3V3</text>
<text x="147.8" y="79.1">3V3</text>
<text x="155.4" y="79.1">3V3</text>
<text x="219" y="81.7">3V3</text>
<text x="91.9" y="88">3V3</text>
<text x="127.4" y="88">GND</text>
<text x="259.2" y="86.7">SCL</text>
<text x="259.2" y="89.3">SDA</text>
<text x="37.8" y="94.4">D6</text>
<text x="37.8" y="91.8">D7</text>
<text x="259.2" y="91.8">D4</text>
<text x="37.8" y="102">D3</text>
<text x="37.8" y="99.4">D4</text>
<text x="37.8" y="96.9">D5</text>
<text x="104" y="102">D5</text>
<text x="144.7" y="96.9">SCL</text>
<text x="144.7" y="99.4">SDA</text>
<text x="144.7" y="102">COL0</text>
<text x="177.8" y="99.4">ROW0</text>
<text x="177.8" y="102">ROW1</text>
<text x="104" y="107.1">ROW0</text>
<text x="144.7" y="104.6">COL1</text>
<text x="144.7" y="107.1">COL2</text>
<text x="177.8" y="104.6">ROW2</text>
<text x="177.8" y="107.1">ROW3</text>
<text x="218.5" y="107.1">GND</text>
<text x="259.2" y="107.1">GND</text>
<text x="104" y="109.6">ROW1</text>
<text x="104" y="112.2">ROW2</text>
<text x="144.7" y="109.6">COL3</text>
<text x="177.8" y="109.6">COL0</text>
<text x="177.8" y="112.2">COL1</text>
<text x="96.4" y="117.3">GND</text>
<text x="104" y="114.7">ROW3</text>
<text x="177.8" y="114.7">COL2</text>
<text x="177.8" y="117.3">COL3</text>
<text x="271.9" y="117.3">GND</text>
<text x="43.5" y="127.4">3V3</text>
<text x="51.1" y="127.4">3V3</text>
<text x="245.7" y="128.7">5V</text>
<text x="277" y="127.4">GND</text>
<text x="244.5" y="136.4">3V3</text>
<text x="37.8" y="145.2">SCL</text>
<text x="37.8" y="147.8">SDA</text>
<text x="266.8" y="147.8">D10</text>
<text x="37.8" y="155.4">D13</text>
<text x="94.9" y="152.9">5V</text>
<text x="130" y="152.9">3V3</text>
<text x="219" y="155.4">3V3</text>
<text x="266.8" y="155.4">D11</text>
<text x="266.8" y="152.9">D9</text>
<text x="266.8" y="150.3">D12</text>
<text x="37.8" y="160.5">D11</text>
<text x="37.8" y="158">D12</text>
<text x="165.6" y="160.5">3V3</text>
<text x="195.5" y="158">D6</text>
<text x="266.8" y="158">D13</text>
<text x="37.8" y="165.6">D9</text>
<text x="37.8" y="163.1">D10</text>
<text x="195.5" y="165.6">D7</text>
<text x="228.6" y="165.6">A0</text>
<text x="37.8" y="168.1">D8</text>
<text x="195.5" y="173.2">D8</text>
<text x="245.7" y="169.4">5V</text>
<text x="43" y="175.8">GND</text>
<text x="244.5" y="177">3V3</text>
<text x="86.2" y="180.8">GND</text>
<text x="93.9" y="180.8">GND</text>
<text x="111.6" y="180.8">GND</text>
<text x="129.5" y="180.8">GND</text>
<text x="137.1" y="180.8">GND</text>
<text x="147.3" y="180.8">GND</text>
<text x="218.5" y="180.8">GND</text>
</g>
</svg>
